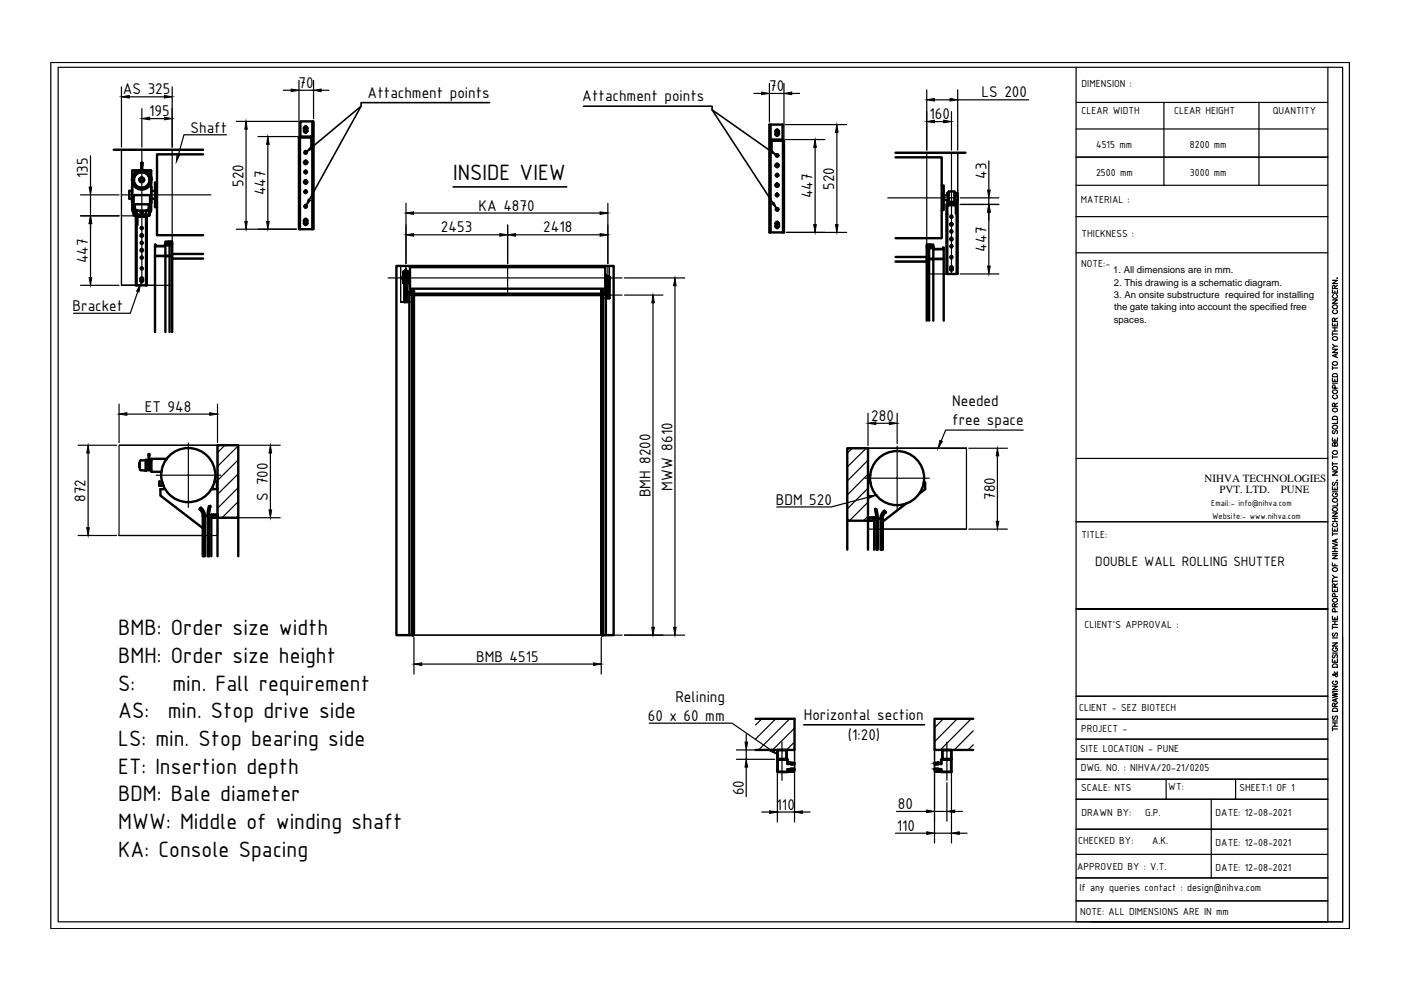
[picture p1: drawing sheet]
<svg xmlns="http://www.w3.org/2000/svg" width="297mm" height="210mm" viewBox="0 0 297 210" stroke-linecap="round" stroke-linejoin="round" font-family="sans-serif">
<!-- layer: AM_0 -->
<g fill="none" stroke="#000" stroke-width=".51">
<path d="M24.1 31.8h19M28 38.6v6h.3l.1 1 .6 .2M28 37.7v.4M28 36.2h1.5M28 39.7v3.3M28.3 38.1a1.73 1.73 0 0 1 2.4-1.5 1.73 1.73 0 0 1 .6 2.8 1.73 1.73 0 0 1-2.8-.6 1.74 1.74 0 0 1 1.2-2.3 1.74 1.74 0 0 1 2.1 1.6M29.1 36.6l1-.3zM29.2 36.6l-.1 .1M29.4 36.2l-.9 .5-.5 1M29.4 36.2h-1.4v1.5M29.6 38.1a.49 .49 0 0 1 .7-.3 .49 .49 0 0 1 0 .8 .49 .49 0 0 1-.7-.3 .49 .49 0 0 1 .4-.6 .49 .49 0 0 1 .5 .4M29.7 38.1a.32 .32 0 0 1 .5-.2 .32 .32 0 0 1 0 .6 .32 .32 0 0 1-.5-.3v-.1a.32 .32 0 0 0 .3 .4 .32 .32 0 0 0 .4-.4"/>
<path d="M29.9 34.5v1.8h.2M29.9 34.5h.3zM29.9 36.1l-.5 .1M29.9 36.1a2.05 2.05 0 0 0-1.6 3.1 2.05 2.05 0 0 0 3.5 0 2.05 2.05 0 0 0-1.6-3.1M30.2 35l-.1 1.3 .9 .3-.9-.3M30.2 36.1l.5 .1M30.2 34.5v.5h-.3M30.6 36.2h1.5M30.7 36.2l.9 .5 .5 1M30.7 36.2h1.4v1.5M30.9 36.6l.1 .1M32.1 38.6v6h-.3l-.1 1.1-.6 .1"/>
<path d="M32.1 37.7v.4M32.1 39.7v3.3M33.3 38.7h-.4v5.2h.4M43.1 32.7h-9.8v17.2h9.8M63.4 31.6h.2M63.6 29.3v19.3M63.7 29v-3.3h2.8v22.9h-3.1v-19.3M63.7 28.9l-.4 .4M63.7 29.1l-.1 .2M63.7 29h2.2M63.7 29.2h2.2M64.4 27.8a.36 .36 0 0 0 .4 .4 .36 .36 0 0 0 .4-.4"/>
<path d="M64.4 27.2v.6M65.2 27.2a.36 .36 0 0 0-.4-.4 .36 .36 0 0 0-.4 .4M65.2 27.2v.6M65.9 28.9l.3 .4M65.9 29.1l.1 .2M66 29.3v2.3h.2M66.2 25.7v22.9M163.4 26.4v22.9M163.7 29.6l-.4 .4M163.7 29.8l-.2 .2 .1 2.3h-.2M163.7 29.6h2.2l.3 .4v19.3h-3.1v-22.9h2.8v3.2M163.7 29.8h2.2"/>
<path d="M164.4 28.4a.36 .36 0 0 0 .4 .4 .36 .36 0 0 0 .3-.4M164.4 27.9v.5M165.1 27.8a.36 .36 0 0 0-.3-.3 .36 .36 0 0 0-.4 .3M165.2 27.9v.5M165.9 29.8l.1 .2v19.3M166 32.3h.2M189.9 33.4h9.8v17.1h-9.8M189.9 32.4h14.8M199.7 39.3h.4v5.2h-.4M28 40.5h-.6v1.6h.6M28.2 44.6v.3h.1M28.3 44.5l.1 .2h3.2"/>
<path d="M28.3 44.5l.1-3.1h3.3l.1 3.1M28.5 44.7l.1 .9M28.8 45.8v14.7h2.2M28.8 44.7v.9M29 44.7v.9M29 47.7v12.8M29.2 44.7l-.5-.2-.1-.5 .1-.7h2.8v.9l-.3 .4-.3 .1M29.8 44.9l.2 .2 .3-.2M29.8 59.6v-.7l.2-.1 .3 .1v.7M29.8 59.5l.2 .3 .3-.3M29.8 44.7v.2M29.9 45.8v-.2h-.7h1.7h-1.7h1.7h-.6v.2"/>
<path d="M30.3 44.7v.2M31 47.8h.1v12.7h-.1zM31 47.8v-1.9h-1.9v1.8h-.1v-1.9h2.1v2M31 44.7v.9M31.6 45.5l-3 .1h1.3M31.8 44.5l-.2 .2v.9h-1.3M31.9 44.6v.3h-.1M32.1 42.1h.8M32.1 40.5h.8M32.9 52.2v-.4v.4h2.1v-.5l.6 .2 .2-.2 .6 .1h-.5l-.3 .2-.5-.2v2.5h-2.2v-2.1h2.2M35.7 51.3l-.6-.1v.5M35.7 51.9v-.1h.3l-.1 2.5"/>
<path d="M35.7 51.8v-.2h.8v2.7h-.5M35.7 51.6v-.4h.8v.4M35.9 54.3h.6v16.1M36 54.3h-.9v16.1M36 54.3h-3.1v16.1M36 54.3v16.1M36 51.9h.5M36.5 53.8h6.6M36.5 54.8h6.6M64.4 47.3a.36 .36 0 0 0 .4 .4 .36 .36 0 0 0 .4-.4M64.4 46.8v.6M65.2 46.8a.36 .36 0 0 0-.4-.4 .36 .36 0 0 0-.4 .4"/>
<path d="M65.2 46.8v.6M85.5 58v.1M85.5 58.2l.1 1.6M85.5 57.6h.4M85.5 58.5v.9M85.5 58.7h-.1v.5h.1M85.6 59.8h.1M85.6 59.8v.1M85.6 59h.1M85.6 59v.8M85.6 58.1a.45 .45 0 0 1 .7-.3 .45 .45 0 0 1 0 .7 .45 .45 0 0 1-.7-.3 .47 .47 0 0 1 .6-.5 .47 .47 0 0 1 .2 .8 .47 .47 0 0 1-.7-.1 .46 .46 0 0 1 .2-.7 .46 .46 0 0 1 .6 .4M85.6 59.8v.3"/>
<path d="M85.6 59h.9M85.6 59.9h.9M85.7 59.9l-.1 .1M85.7 59.9v.2M85.8 57.7h.1M85.9 57.6h.1a.55 .55 0 0 0-.4 .8 .55 .55 0 0 0 .9 0 .55 .55 0 0 0-.4-.8h.1M85.9 57.6l-.4 .4M85.9 57.6h-.4v.4M85.9 58.1l.1-.1 .2 .1-.1 .2-.2-.2 .3-.1-.1 .2-.1-.1 .1 .1v-.2l-.1 .1M86 59.9h.1M86 57.2h.1M86 57.6l-.2 .1 .3-.1"/>
<path d="M86 57.6h.1M86 57.3h.1M86 57.2v.4M86.1 57.6l.2 .1zM86.1 57.2v.4M86.2 57.6l.4 .4M86.2 57.6h.4v.4M86.2 57.6h.4M86.3 57.7h.1M86.4 59.8l-.1 .3M86.4 59.8h.1M86.4 59.8l.1-.3h-.8l.1 .4"/>
<path d="M86.5 59.9v.2M86.5 59h.1M86.5 59.8v.3l-.2 .1M86.5 59v.8M86.5 59.8h.1M86.5 59.8v.1M86.6 58v.1M86.6 58.2l-.1 1.6M86.6 58.5v.9M86.6 59.2h.2M86.6 58.7h.2M86.9 56.6h41.4v4.6h-41.4z"/>
<path d="M86.9 58.3h-.1v1.3h.1M128.3 58.3h.2v1.3h-.2M128.5 59.1h.2M128.6 59.9v3.3zM128.6 59.9v-.6h.6v.6l-.1-.5h-.5v.5M128.7 59.2h.4v.1h-.4zM128.7 59.1h.1M128.7 59.2v-.6h.3v.6M128.7 58.7l-.1 .6M128.7 58.8h-.2M129 58.7l.2 .1M129 58.8h.2"/>
<path d="M129 59.1h.2M129.2 58.7v4.5h-.6M129.2 59.1v.2M129.2 59.9v3.3M164.4 48a.36 .36 0 0 0 .4 .3 .36 .36 0 0 0 .3-.3M164.4 47.4v.6M165.1 47.4a.36 .36 0 0 0-.3-.4 .36 .36 0 0 0-.4 .4M165.2 47.4v.6M189.9 54.5h6.6M189.9 55.5h6.6M196.5 52.3v-.5h.8v.5M196.5 52.6h.5"/>
<path d="M197.3 51.9h.6v.5M197.3 52.4h-.3v2.5h-.5v-2.6h.8v.2M197.9 54.9h-.9h.9v13.1M197.9 54.9h2.2v13.1M197.9 52.8v-.4l-.6 .2-.2-.2-.5 .1 .5-.1 .3 .1 .2-.1h.4v.4h2l.1-.3v2.4h-2.2M200.1 52.8h-2.2v2.1M200.1 41.4h.9M200.1 42.4h.9M200.7 45.4h.1v12.7h-.1zM200.7 45.4v-2.1h2.1v2h-.1v-1.8h-1.9v1.9M200.8 42.4v.9M201 42.8h1.5v.5h-1.5z"/>
<path d="M201.1 42.8v-2.2h1.3v2.2M201.1 40.9h-.3v.5M201.1 41.3h-.1v1.3h.1M201.4 57.1l.3 .3 .3-.3M201.5 56.7v.5M202 56.7l-.3-.3-.3 .3M202 56.7v.5M202.4 40.9h.4v.5M202.4 41.4h.6v1h-.6M202.8 40.9h.2v.5M202.8 42.4v.9M202.8 45.3v12.8"/>
<path d="M203 42.4v15.7h-2.2M85.6 60.1l.2 .1-.1 3.9h.6M86 60.1h-.2h.5h-.5h.5h-.2M86 60.1h-.3h.8h-.4M86 63.8l.1-.2v.2M86 63.8h.1M86.3 60.7v3.4zM86.3 60.7v-.5h-.5v.5v-.6h.5v.6M86.5 60l-.1 .1M86.8 61.8h.6M87.4 62.4h.2M87.6 61.6l-.2 .1"/>
<path d="M87.6 61.8v.6M87.6 61.7h-.2v.7h-.6v-.6h.6M87.6 62.4h.2v72.3h-.2zM87.6 61.7h.1M87.6 61.8h.2M87.7 61.7h-.3v.1M87.8 61.7v-.1h-.2v.1h.2v.7h-.2M87.8 62.3h39.7M87.8 62.6h39.7M127.5 62.4h.1M127.5 62.4v72.3h.1v-72.3M127.5 61.7v-.1h.2l-.1 .8h-.1"/>
<path d="M127.5 61.8h.1M127.5 61.7h.1M127.6 62.4h.3M127.7 61.6l.2 .1M127.7 61.8l-.2-.1v.7M127.9 62.4h.6v72.3h-.6zM127.9 61.7h-.3l.8 .1M127.9 61.7v.1M128.4 61.8l.1 .6h-.6M128.5 61.8h-.6v.6M128.9 62.8h-.1v.2h.1M129 62.9v.1"/>
<path d="M196.5 68v-13.1h.5v13.1M29.6 99l.1 .6M29.6 99v-.7v.7M29.7 97.7l-.1 .6M29.7 99.6l1.2 .2M30.9 97.6l-1.2 .1M30.9 97.5h.1v2.3h-.1zM31 97.7h.5l-.1 .7M31 97.8h.4M31 99.5h.6M31 99.7h.6M31.5 97.5h.1v.2h-.1z"/>
<path d="M31.5 96.6h.2v-.3h-.2v1.2M31.6 98.4h-.3v.5h.3M31.6 97.7v2h.4M31.6 96.6v.9M31.6 97.6h.4M32.1 97.6h-.1v2.1h.1M35.4 97.3h-3.3v2.7h2.2M46.1 94.4h4.4v15.4h-4.4zM179.6 95h4.4v15.4h-4.4zM33.9 102.6l-.1 .4h.9M34.4 102.1h-.6v.8M34.5 102.6l.2 .3"/>
<path d="M34.5 102.4v.3M35.1 103.7h-1.1v1.4l9 6.9M42.3 108a1.76 1.76 0 0 1 .7 1.4M42.4 107.9l.5 .5 .3 1M42.4 107.9h.1M42.4 107.9l-.1 .1M42.4 107.8l.7 .9 .1 .7M42.6 107.6l.5 .6 .3 1.2M42.6 107.7l-.1 .2M43 117.9v-8.5h.2v8.5v-8.5h.2v8.5M43 109.4h1.8M44.3 109.4v8.5v-8.5h-.3v8.5"/>
<path d="M44.5 107.4l-.2 2M44.6 107.4l-.3 2M44.6 107.4l-.3-.1-.3 2.1M44.8 109.1h1.3v.7h-1.3zM44.8 109.8v8.1M44.8 109.2h1.3v.5h-1.3zM44.8 103.7h1.3M45.1 103.2v.5M45.5 102.1h.5M46.1 102.1h-.1v1.6M46.1 109.8v8.1M50.5 109.8v8.1"/>
<path d="M179.6 110.4v6.1M184 100.8h.2v1.5M184 109.7h1.3v.7h-1.3zM184 110.4v6.1M184 102.3h.6M184.1 109.8h1.2v.6h-1.2zM184.2 100.8h.3M185.3 110h.6v6.5v-6.5h.2v6.5M185.3 110.4v6.1M185.6 108l.2 2-.3-2M185.8 108l.3 2M185.8 108l-.2 .1"/>
<path d="M185.9 110h1.3M186.7 116.5v-6.5h.3v6.5v-6.5h.2v6.5M187.5 108.3l-.5 .6-.3 1.1M187.6 108.3l.1 .2M187.7 108.5l-.5 .5-.3 1M187.7 108.5l.1 .2M187.7 108.5l-.6 .8-.1 .7M187.8 108.6a1.76 1.76 0 0 0-.7 1.4M192.1 106.8l-4.9 3.8M195.8 102.3h.3v1.4l-1.2 .9M86.8 134.7h-2.8v-78.3h46.1v78.3h-1.6M87.4 134.7h-.6v-72.3h.6v72.3h.2"/>
<path d="M127.6 134.7h.3M160.2 152.4h8.3v6.6h-8.3M164.8 159h2v2h-2zM164.9 159h1.8v1.9h-1.8zM199.8 159h1.9v2h-1.9zM199.8 159h1.9v1.9h-1.9zM206.3 152.4h-8.2v6.6h8.2M167.2 161.9h-.2v-.9h-2.2v2.7h2.2v-.5h.2M167.2 162h-.3v-.9h-2v2.5h2v-.5h.4M167.2 161.9h.1M167.3 161.9l-.1 .1M167.3 163.2l.2 .1"/>
<path d="M167.3 163.1l.2 .2M167.5 163.2h.1M167.5 161.8h.1M167.5 161.8l-.2 .2M167.6 163.4h.1M167.6 161.9h.3v-.2h.6v.4h-.9zM167.6 162.9h.9v.4h-.6v-.1h-.3zM167.6 163.2v.1M167.7 161.8v.1M167.7 163.1l.6 .1-.6 .1M167.7 161.9l.1 .1M167.7 161.7h-.2l-.2 .2"/>
<path d="M167.7 163.2l-.1 .1M167.7 161.8l.1 .1M167.9 161.9h.4l-.4 .1M198.1 162.9h.8v.3l-.8 .1zM198.1 161.7h.5v.2h.3v.2h-.8zM198.7 163.2l.1 .1M198.7 161.9h-.5l.5 .1M198.8 163.2l.1 .1M198.8 163.1l-.6 .1h.5M198.8 161.9l-.1 .1M198.8 161.8l-.1 .1M198.8 163.2h.1"/>
<path d="M198.9 163.2h.1M198.9 161.8l-.1 .1M198.9 163.4h.1M199 161.8h.1M199 161.8h-.1M199.1 161.7h-.3M199.1 163.3h-.1M199.1 161.8l.1 .2M199.1 161.7l.2 .2M199.2 161.9l.1 .1M199.4 161.9h.1v-.9h2.2v2.7h-2.2v-.5l-.4 .1M199.4 162h.2v-.9h2v2.5h-2v-.5h-.3l-.2 .2"/>
<circle cx="30.1" cy="38.2" r="1.64"/>
<circle cx="64.8" cy="34.4" r=".36"/>
<circle cx="64.8" cy="38.6" r=".36"/>
<circle cx="64.8" cy="32.3" r=".28"/>
<circle cx="64.8" cy="36.5" r=".28"/>
<circle cx="164.8" cy="37.1" r=".28"/>
<circle cx="164.8" cy="35.1" r=".36"/>
<circle cx="164.8" cy="39.3" r=".36"/>
<circle cx="164.8" cy="33" r=".28"/>
<circle cx="30" cy="49.9" r=".28"/>
<circle cx="30" cy="53.1" r=".28"/>
<circle cx="30" cy="51.5" r=".23"/>
<circle cx="30" cy="48.4" r=".23"/>
<circle cx="30" cy="56.9" r=".23"/>
<circle cx="30" cy="54.6" r=".23"/>
<circle cx="64.8" cy="40.7" r=".28"/>
<circle cx="64.8" cy="43.8" r=".28"/>
<circle cx="164.8" cy="44.4" r=".28"/>
<circle cx="164.8" cy="41.3" r=".28"/>
<circle cx="201.7" cy="47.6" r=".28"/>
<circle cx="201.7" cy="50.7" r=".28"/>
<circle cx="201.7" cy="46" r=".23"/>
<circle cx="201.7" cy="54.5" r=".23"/>
<circle cx="201.7" cy="52.2" r=".23"/>
<circle cx="201.7" cy="49.1" r=".23"/>
<circle cx="86.1" cy="63.1" r=".06"/>
<circle cx="86.1" cy="61.7" r=".06"/>
<circle cx="86.1" cy="62.5" r=".06"/>
<circle cx="86.1" cy="61.2" r=".06"/>
<circle cx="86.1" cy="62.1" r=".06"/>
<circle cx="86.1" cy="60.8" r=".06"/>
<circle cx="128.9" cy="60.9" r=".06"/>
<circle cx="128.9" cy="61.3" r=".06"/>
<circle cx="128.9" cy="60" r=".06"/>
<circle cx="128.9" cy="61.7" r=".06"/>
<circle cx="128.9" cy="62.3" r=".06"/>
<circle cx="128.9" cy="60.4" r=".06"/>
<circle cx="31.4" cy="98.7" r=".06"/>
<circle cx="39.9" cy="100.7" r="5.7"/>
<circle cx="190.2" cy="101.4" r="5.7"/>
</g>
<g fill="#000">
<circle cx="28" cy="38.1" r=".25"/>
<circle cx="28.3" cy="38.1" r=".25"/>
<circle cx="29.1" cy="36.6" r=".25"/>
<circle cx="29.6" cy="38.1" r=".25"/>
<circle cx="30.5" cy="38.1" r=".25"/>
<circle cx="31.8" cy="38.1" r=".25"/>
<circle cx="32.1" cy="38.1" r=".25"/>
<circle cx="85.5" cy="59.4" r=".25"/>
<circle cx="85.5" cy="58.5" r=".25"/>
<circle cx="85.5" cy="58.1" r=".25"/>
<circle cx="85.6" cy="59.9" r=".25"/>
<circle cx="85.6" cy="58.1" r=".25"/>
<circle cx="85.7" cy="59.9" r=".25"/>
<circle cx="85.8" cy="57.7" r=".25"/>
<circle cx="85.9" cy="58.1" r=".25"/>
<circle cx="86.2" cy="58.1" r=".25"/>
<circle cx="86.5" cy="59.9" r=".25"/>
<circle cx="86.5" cy="58.1" r=".25"/>
<circle cx="86.6" cy="58.5" r=".25"/>
<circle cx="86.6" cy="58.1" r=".25"/>
<circle cx="86.6" cy="59.4" r=".25"/>
<circle cx="87.6" cy="62.4" r=".25"/>
<circle cx="87.6" cy="61.8" r=".25"/>
<circle cx="127.6" cy="62.4" r=".25"/>
<circle cx="127.6" cy="61.8" r=".25"/>
<circle cx="127.7" cy="62.4" r=".25"/>
<circle cx="127.7" cy="61.8" r=".25"/>
<circle cx="29.6" cy="99" r=".25"/>
<circle cx="29.6" cy="98.3" r=".25"/>
<circle cx="31.6" cy="97.7" r=".25"/>
<circle cx="43.2" cy="109.4" r=".25"/>
<circle cx="44.3" cy="109.4" r=".25"/>
<circle cx="44.6" cy="107.4" r=".25"/>
<circle cx="185.6" cy="108.1" r=".25"/>
<circle cx="185.9" cy="110" r=".25"/>
<circle cx="187" cy="110" r=".25"/>
<circle cx="87.6" cy="134.7" r=".25"/>
<circle cx="127.6" cy="134.7" r=".25"/>
<circle cx="127.7" cy="134.7" r=".25"/>
</g>
<g fill="none" stroke="#000" stroke-width=".25">
<path d="M189.9 32.4h13.1M203 32.4v25.7h-6.5v-2.6h-6.6h6.6v12.5M203 32.4v9M84.9 56.4h44.3h-44.3M129.2 58.8v-2.4v6.8v-4.1M200.1 58.1h.6M203 42.4v15.7M28.8 60.5h-3v-28.7h17.3h-17.3v28.7h10.7v-5.7h6.6h-6.6v15.6M31.1 60.5h1.8M84.9 64.1v-7.7v7.7M86.3 64.1h.5M87.8 62.6h39.7v72.1h-39.7z"/>
<path d="M129.2 63.2h-1.7v-.6h-39.7v1.5h-2.9h.8M129.2 63.2h.1M25.2 94.4h20.9M184 95h20.9h-20.9v17.2h20.9v-17.2M25.2 113.5v-19.1h20.9v19.1h-20.9h17.8M187.2 112.2h17.7M87.8 134.7h39.7M168.5 159v4.7v-.4M168.5 159h-3.7v4.7h3.7h-1.5M168.5 159v2.7M198.1 159h3.6v4.7h-3.6h1.4M168.5 162.1v.8"/>
<path d="M198.1 161.7v-2.7v4.7v-.4M198.1 162.1v.8"/>
</g>
<!-- layer: AM_5 -->
<g fill="none" stroke="#000" stroke-width=".25">
<path d="M60.1 19.1h1.6M63.4 17.1v11.7M63.4 19.1h3.1M66.5 17.1v8.1M68.1 19.1h1.6M159.8 19.8h1.7M163.1 17.7v8.2M163.1 19.8h3.1M166.2 17.7v11.7M167.9 19.8h1.6M30.1 23v8.2M31.7 25.1h3.2"/>
<path d="M36.5 23v8.2M36.5 31.8v38.6M50.1 25.7h13.1M52.2 27.4v19.5M54.7 29h8.5M56.8 30.6v16.3M166.4 29.6h8.5M166.4 26.4h13.1M172.8 31.2v16.4M177.4 28.1v19.5M196.5 23.7v8.1M196.5 32.4v35.6"/>
<path d="M198.1 25.8h2M201.7 23.7v8.1M25.8 45.8h4.3M50.1 48.6h12.7M86.1 43.1v12.8M87.7 45.2h39.5M87.7 49.8h18.3M107.6 47.7v8.2M109.3 49.8h17.9M128.9 43.1v12.8M132.4 58.9h12.8M166.7 49.3h12.8"/>
<path d="M201.7 43.3h1.3M201.7 58.1h1.3M25.8 60.5h4.3M87.8 62.6v72.1M131.9 62.6h-4.4v72.1h4.4M143.1 60.6v72.4M16.6 94.4h8.1M18.7 96.1v15.8M46.1 94.4v15.4M184 95v15.4M205.4 95h8.2M211.5 96.6v13.9"/>
<path d="M16.6 113.5h8.1M205.4 112.2h8.2M87.8 135.2v7.7M127.5 135.2v7.7M132.4 134.7h12.8M89.4 140.8h36.4M168.5 159v2M198.1 159v2M189.8 176.7h6.7M190.1 172h6.4M198.1 161.5v17.2M198.1 172h2.7"/>
<path d="M198.1 176.7h3.6M200.8 165.9v8.2M201.7 161v.3M201.7 161.8v16.9M202.4 172h1.7M203.4 176.7h1.6"/>
</g>
<g fill="#000" stroke="#000" stroke-width=".21">
<path d="M61.7 18.9l1.7 .2-1.7 .3zM66.5 19.1l1.6-.2v.5zM161.5 19.5l1.6 .3-1.6 .3zM166.2 19.8l1.7-.3v.6zM30.1 25.1l1.6-.3v.6zM34.9 24.8l1.6 .3-1.6 .3zM52.2 25.7l.2 1.7h-.5zM56.8 29l.3 1.6h-.6zM172.8 29.6l.3 1.6h-.6zM177.4 26.4l.3 1.7h-.6zM196.5 25.8l1.6-.3v.5zM200.1 25.5l1.6 .3-1.6 .2z"/>
<path d="M51.9 46.9h.5l-.2 1.7zM56.5 46.9h.6l-.3 1.7zM86.1 45.2l1.6-.3v.6zM86.1 49.8l1.6-.3v.6zM106 49.5l1.6 .3-1.6 .3zM107.6 49.8l1.7-.3v.6zM127.2 44.9l1.7 .3-1.7 .3zM127.2 49.5l1.7 .3-1.7 .3zM172.5 47.6h.6l-.3 1.7zM177.1 47.6h.6l-.3 1.7zM143.1 58.9l.3 1.7h-.6zM18.7 94.4l.2 1.7h-.5z"/>
<path d="M211.5 95l.3 1.6h-.6zM18.4 111.9h.5l-.2 1.6zM211.2 110.5h.6l-.3 1.7zM142.8 133h.6l-.3 1.7zM87.8 140.8l1.6-.3v.6zM125.8 140.5l1.7 .3-1.7 .3zM196.5 171.7l1.6 .3-1.6 .3zM196.5 176.4l1.6 .3-1.6 .2zM200.8 172l1.6-.3v.6zM201.7 176.7l1.7-.3v.5z"/>
</g>
<!-- layer: AM_5_BAP -->
<path d="M132.4 62.6h8.2M138.4 64.2v68.8M132.4 134.7h8.2" fill="none" stroke="#000" stroke-width=".25"/>
<path d="M138.4 62.6l.3 1.6h-.5zM138.2 133h.5l-.3 1.7z" fill="#000" stroke="#000" stroke-width=".21"/>
<!-- layer: AM_7 -->
<g fill="none" stroke="#000" stroke-width=".25">
<path d="M30.1 31.8v28.7M64.3 38.6h.3M64.3 34.5h.3M64.3 27.2h.3M64.3 27.8h.3M64.4 36.5h.4M64.4 32.3h.8M64.7 38.6h.1M64.7 34.5h.1M64.7 27.2h.1M64.7 27.8h.1M64.7 38.6h.3"/>
<path d="M64.7 34.5h.3M64.7 27.2h.3M64.7 27.8h.3M64.8 38.1v.3M64.8 38.9h.1M64.8 36.5v.3M64.8 34.3h.1M64.8 34.3v.6M64.8 32h.1M64.8 32.5v.3M64.8 26.7v.6M64.8 27.6h.1"/>
<path d="M64.8 27.4h.1M64.8 28v.3M64.8 27.4v.2M64.8 27.6v.3M64.8 31.9v.1M64.8 32.1v.3M64.8 34v.2M64.8 36.1v.4M64.8 36.8v.1M64.8 38.5v.4M64.8 39v.1M64.8 36.5h.4"/>
<path d="M65 38.6h.3M65 34.5h.3M65 27.2h.3M65 27.8h.3M164.3 39.3h.3M164.3 35.1h.3M164.3 28.4h.6M164.3 27.9h.6M164.4 33h.2M164.4 37.2h.2M164.6 39.3h.3M164.6 35.1h.3"/>
<path d="M164.7 33h.3M164.7 37.2h.3M164.8 32.6v.7M164.8 28.6h.1M164.8 28.3h.1M164.8 27.6v.6M164.8 39v.6M164.8 38.9h.1M164.8 37h.1M164.8 35.3h.1M164.8 35.4h.1M164.8 34.6v.3"/>
<path d="M164.8 27.4v.1M164.8 28.3v.3M164.8 28.7v.3M164.8 33.3v.1M164.8 35v.2M164.8 35.3v.1M164.8 35.5v.1M164.8 36.7v.3M164.8 37.1v.5M164.8 38.8v.1M164.8 39.6v.2M164.9 28.4h.1"/>
<path d="M164.9 27.9h.1M164.9 39.3h.1M164.9 35.1h.1M165 28.4h.3M165 27.9h.3M165 39.3h.1M165 35.1h.1M165.1 33h.1M165.1 37.2h.1M165.1 39.3h.1M165.1 35.1h.1M165.2 39.3h.1"/>
<path d="M165.2 35.1h.1M201.7 32.4v25.7M25.8 41.3h18.9M64.3 46.8h.3M64.3 47.4h.3M64.4 43.8h.8M64.4 40.7h.8M64.7 46.8h.1M64.7 47.4h.1M64.7 46.8h.3M64.7 47.4h.3M64.8 46.6h.1"/>
<path d="M64.8 46.3v.3M64.8 47.2h.1M64.8 46.9h.1M64.8 47.2v.5M64.8 43.5h.1M64.8 43.9v.3M64.8 40.3v.8M64.8 43.3v.1M64.8 43.5v.4M64.8 46.7v.2M64.8 47v.1M64.8 47.7v.1"/>
<path d="M65 46.8h.3M65 47.4h.3M82.3 58.9h49.6M86.1 56.4v7.7M107.6 56.4v6.2M128.9 56.4v6.8M164.3 47.4h.3M164.3 48h.6M164.4 44.4h.2M164.4 41.4h.2M164.6 47.4l.2 .2M164.7 41.4h.3"/>
<path d="M164.7 44.4h.3M164.8 47.8h.1M164.8 47.6h.1M164.8 47.1v.3h.1M164.8 48.2h.1M164.8 48.2v.3M164.8 41.5v.3M164.8 41.1h.1M164.8 40.9v.1M164.8 41.1v.3M164.8 44v.8M164.8 46.9v.2"/>
<path d="M164.8 47.7v.1M164.8 47.9v.2M164.9 47.4h.1M164.9 48h.1M165 47.4h.3M165 48h.3M165.1 44.4h.1M165.1 41.4h.1M188.2 42h14.8M39.9 93.9v6.9h-6.8M190.2 94.6v6.8h-6.8M46.8 100.8h-6.9v6.8"/>
<path d="M197 101.4h-6.8v6.8M165.8 157.4v8M200.8 157.4v8"/>
</g>
<!-- layer: AM_6_IR -->
<path d="M96.1 39.6h24.1" fill="none" stroke="#000" stroke-width=".34"/>
<!-- layer: 0 -->
<g fill="none" stroke="#000" stroke-width=".25">
<path d="M10.8 13.3h275.3v183.6h-275.3zM12.3 14.3h272.4v181.2h-272.4zM228.1 14.3v181.2h53.4v-181.2M228.1 21.7h53.4M228.1 33.3h53.4M228.1 27.3h53.4M228.1 39.3h53.4M246.8 21.7v17.6M266.9 21.7v17.6M228.1 45.9h53.4M228.1 53.6h53.4M282.5 59.4h1.1l-1.1 .7h1.1"/>
<path d="M283.5 59h.1M282.5 74h1.1l-1.1 .8h1.1M282.5 68.5v.6h1.1v-.6M282.5 63.6h1.1l-1.1 .7h1.1M282.5 61.5v.6h1.1v-.6M282.5 70.4v.8M282.5 77.6v.8M282.5 78h1.1M282.5 73l.5 .4M282.5 70.8h1.1M282.5 70.2h1.1M282.5 69.5h1.1"/>
<path d="M282.7 79.3h.7l.2 .6h-1.1zM282.7 76.8a.52 .52 0 0 1 .6-.1 .52 .52 0 0 1 .2 .6 .49 .49 0 0 1-.7 .1 .49 .49 0 0 1-.1-.6zM282.8 65.7a.39 .39 0 0 0-.3 .5 .39 .39 0 0 0 .4 .3 .45 .45 0 0 0 .6-.1 .45 .45 0 0 0-.1-.6l-.1-.1M282.8 62.5a.39 .39 0 0 0-.3 .4 .39 .39 0 0 0 .4 .3 .45 .45 0 0 0 .6-.1 .45 .45 0 0 0-.1-.6h-.1M283 68.2v-.7l-.3-.1-.2 .3v.5h1.1M283 61.2v-.6l-.4-.1-.1 .7h1.1M283 61.7v.4M283 68.7v.4M283 69.5v.7M283.2 75.1v.5M283.6 75l-1.1 .4 1.1 .4M283.6 73.4h-.6l-.5 .4"/>
<path d="M283.6 67.4l-.6 .4M283.6 60.5l-.6 .3M228.1 97.2h53.4M282.5 92.8v.7h1.1v-.7M282.5 80.2v.7h1.1v-.7M282.5 96.6v.6M282.5 98v.7M282.5 98.3h1.1M282.5 96.9h1.1M282.5 81.2h1.1M282.6 88.4a.56 .56 0 0 1 .7-.1 .56 .56 0 0 1 .3 .6h-1.1zM282.6 86.7a.49 .49 0 0 1 .7-.2 .49 .49 0 0 1 .1 .7 .51 .51 0 0 1-.6 .1 .51 .51 0 0 1-.2-.6z"/>
<path d="M282.6 82.8a.49 .49 0 0 1 .7-.1 .49 .49 0 0 1 .1 .7 .51 .51 0 0 1-.6 0 .51 .51 0 0 1-.2-.6zM282.7 91.3l-.2 .2 .2 .4h.2l.3-.6h.2l.2 .2-.2 .4M282.8 83.8a.39 .39 0 0 0-.3 .4 .39 .39 0 0 0 .4 .3 .45 .45 0 0 0 .6-.1 .45 .45 0 0 0-.1-.6h-.1M283 94.1l.2-.2h.3l.1 .2v.5h-1.1l.1-.7h.4v.7M283 86.1v-.5l-.4-.1-.1 .6h1.1M283 80.4v.5M283 93.1v.4M283.1 82.3l-.1-.6h-.4l-.1 .6h1.1M283.6 89.2v.6h-1.1M283.6 85.5l-.6 .3M228.1 110.6h53.4M282.5 119.3v.7h1.1"/>
<path d="M282.5 117.7h1.1l-1.1 .7h1.1M282.5 115.2l1.1 .4-1.1 .4M282.5 111.9v.7h1.1v-.7M282.5 108.8h1.1l-1.1 .7h1.1M282.5 103.2v.6h1.1v-.6M282.5 100h1.1l-1.1 .8h1.1M282.5 112.9v.6M282.5 117.3h1.1M282.5 116.9h1.1M282.5 116.2h1.1M282.5 113.2h1.1M282.5 110.6h1.1"/>
<path d="M282.5 109.9h1.1M282.5 104.3h1.1M282.7 102.2l-.2 .3 .2 .5 .2-.1 .4-.7h.1l.2 .3-.2 .5M282.8 110.9a.39 .39 0 0 0-.3 .5 .39 .39 0 0 0 .4 .3h.3a.39 .39 0 0 0 .4-.4 .39 .39 0 0 0-.3-.4M282.8 104.6a.39 .39 0 0 0-.3 .5 .39 .39 0 0 0 .4 .3 .45 .45 0 0 0 .6-.2 .45 .45 0 0 0-.1-.6h-.2v.3M283 103.5v.3M283 109.9v.7M283 112.2v.4M283 116.2v.7M283 119.6v.4M283.2 114.4v.5M283.5 101.8v.1z"/>
<path d="M283.6 114.3l-1.1 .4 1.1 .4M283.6 106.7v.6h-1.1M281.5 129.1h-53.4h53.4M282.5 139.7v.7h1.1v-.7M282.5 136.3h1.1l-1.1 .7h1.1M282.5 130.6v.7h1.1v-.7M282.5 124.8v.6h1.1v-.6M282.5 122.9v.7M282.5 132.7v.7M282.5 138.5h1.1M282.5 135.3h1.1M282.5 133h1.1"/>
<path d="M282.5 132.4h1.1M282.5 131.7h1.1M282.5 123.2h1.1M282.5 122l.5 .4M282.7 138.8l-.2 .3 .2 .4 .2-.1 .3-.5 .2-.1 .2 .3-.2 .4M282.7 134.2l-.2 .3 .2 .4h.2l.4-.7h.1l.2 .3-.2 .4M282.7 127a.52 .52 0 0 1 .6-.1 .52 .52 0 0 1 .2 .6 .49 .49 0 0 1-.7 .1 .49 .49 0 0 1-.1-.6zM282.8 137.3a.39 .39 0 0 0-.3 .5 .39 .39 0 0 0 .4 .3h.3a.38 .38 0 0 0 .4-.4 .38 .38 0 0 0-.4-.4v.3M283 128.7v-.6l-.4-.1-.1 .7h1.1M283 124.5v-.6l-.3-.1-.2 .2v.5h1.1M283 125.1v.3M283 130.9v.4"/>
<path d="M283 131.7v.7M283 140v.4M283.1 129.7l-.1-.6h-.4l-.1 .6h1.1M283.1 126.5l-.1-.6h-.4l-.1 .6h1.1M283.6 122.4h-.6l-.5 .4M283.6 128l-.6 .3M283.6 123.8l-.6 .3M284.7 135v60.5h-53.4M228.1 147.6h53.4M228.1 152.5h53.4M228.1 156.7h53.4M282.5 146.9l1.1 .3-1.1 .2 1.1 .3-1.1 .2"/>
<path d="M282.5 145.5h1.1l-1.1 .7h1.1M282.5 154.6h1.1M282.5 154.2v.7M282.5 154h1.1M282.5 153.3h1.1M282.5 152.9h1.1M282.5 146.6h1.1M282.6 150.3a.55 .55 0 0 1 .5-.2 .55 .55 0 0 1 .5 .4v.3h-1.1zM282.7 151.8l-.2 .3 .2 .4h.2l.3-.7h.2l.2 .3-.2 .4M282.7 140.9l.2-.1 .5 .1 .2 .6h-1.1zM282.8 144.4a.39 .39 0 0 0-.3 .5 .39 .39 0 0 0 .4 .3 .45 .45 0 0 0 .6-.2 .45 .45 0 0 0-.1-.6h-.2v.3M283 142.5h-.1a.66 .66 0 0 1 .6 .9h-.3l-.3-.4h-.4l.2 .2h.2l.6-.5v-.2"/>
<path d="M283 149.8v-.6l-.3-.1-.2 .2v.5h1.1M283 153.3v.7M283.2 148.2v.5M283.6 148.1l-1.1 .4 1.1 .4M283.6 149.1l-.6 .3M228.1 161h53.4M228.1 169.5h53.4M228.1 175.8h53.4M247.2 165.2v4.3M256.8 169.5v16.6M262 165.2v4.3M281.5 165.2h-53.4h53.4"/>
<path d="M228.1 186.1h53.4M228.1 191h53.4M228.1 181.1h53.4"/>
<circle cx="283" cy="71.8" r=".49"/>
<circle cx="283" cy="65" r=".49"/>
<circle cx="283" cy="95.9" r=".49"/>
<circle cx="283" cy="99.3" r=".49"/>
<circle cx="283" cy="90.6" r=".49"/>
<circle cx="283" cy="108" r=".49"/>
<circle cx="283" cy="106.1" r=".49"/>
<circle cx="283" cy="120.8" r=".49"/>
</g>
<!-- layer: AM_8 -->
<g fill="none" stroke="#000" stroke-width=".25">
<path d="M47.7 94.4l-1.6 1.6M50.5 94.5l-4.4 4.4M50.5 97.5l-4.4 4.4M180.7 95l-1.1 1.1M183.7 95l-4.1 4M184 97.6l-4.4 4.4M44.8 109.1h.1M50.5 100.5l-4.4 4.3M50.5 103.4l-4.4 4.4M50.5 106.3l-3.4 3.5M50.5 109.3l-.4 .5M184 100.5l-4.4 4.4"/>
<path d="M184 103.5l-4.4 4.4M184 106.5l-3.9 3.9M184 109.4l-.9 1M161.5 152.4l-1.3 1.3M164.5 152.4l-4.3 4.3M164.8 159.2l.1 .1M167.4 152.4l-6.6 6.6M168.5 154.4l-4.7 4.6M168.5 157.3l-1.7 1.7M200 152.4l-1.9 1.9M201 159h.1M203 152.4l-4.9 4.9"/>
<path d="M205.9 152.4l-6.5 6.6M206.3 154.9l-4 4.1M206.3 157.9l-1.1 1.1M164.8 163.2l.1 .1M165.2 163.6l.1 .1M165.5 161l.1 .1M165.8 160.9v.1M167.7 163.2h.1M168.1 162.9l-.2 .3M198.9 161.7v.1M200.7 163.6l.1 .1M201.1 161v.1"/>
<path d="M201.6 161.6l.1 .1M201.7 160.2v.2"/>
</g>
<!-- layer: AM_5_LI -->
<g fill="none" stroke="#000" stroke-width=".25">
<path d="M25.8 18.4v12.8M36.5 18.4v12.8M196.5 19.1v12.7M203 19.1v12.7M27.4 20.5h7.5M48 28.6h-9l-1.1 4.1M198.1 21.2h3.3M203 21.2h15.1M29.2 61.8l-1.6 4.6h-12M25.2 85.7v8.2M26.9 87.8h17.6M46.1 85.7v8.2"/>
<path d="M46.6 94.4h12.8M57.3 96.1v12M184 87.6v6.9M185.7 89.7h2.9M190.2 87.6v6.5M216.9 91.2h-16.4l-1 2.3M46.6 109.8h12.8M184.2 105.4l-8 2.1h-11.5"/>
</g>
<g fill="#000" stroke="#000" stroke-width=".21">
<path d="M25.8 20.5l1.6-.3v.6zM34.9 20.2l1.6 .3-1.6 .3zM37.6 32.6l.5 .2-.7 1.5zM196.5 21.2l1.6-.3v.5zM201.4 20.9l1.6 .3-1.6 .2zM29.8 60.2l-.3 1.7-.5-.2zM25.2 87.8l1.7-.3v.6zM44.5 87.5l1.6 .3-1.6 .3zM57.3 94.4l.3 1.7h-.6zM184 89.7l1.7-.2v.5zM188.6 89.5l1.6 .2-1.6 .3zM199.3 93.4l.5 .2-.9 1.4z"/>
<path d="M57 108.1h.6l-.3 1.7zM184.1 105.1l1.6-.1-1.5 .7z"/>
</g>
<!-- layer: AM_6 -->
<path d="M65.9 31.1l.4 .4-1.5 .8zM163.6 31.8l1.2 1.2-1.5-.7zM65.4 42.2l.4 .3-1 1.3zM163.7 43.2l.4-.3 .7 1.5z" fill="#000" stroke="#000" stroke-width=".21"/>
<path d="M76.6 22.5l-10.5 8.8M103.8 21.8h-27.2v.7l-11 19.8M123.7 22.5h27.3v.8l12.9 19.8M151 23.3l12.4 8.7M170.4 153.7h25.6" fill="none" stroke="#000" stroke-width=".34"/>
<!-- layer: AM_5_KONS_S_LI -->
<path d="M19.2 33v6.7M17.1 45.8h8.1M17.1 41.3h8.1M19.2 41.3v4.5M19.2 47.4v11.4M17.1 60.5h8.1" fill="none" stroke="#000" stroke-width=".25"/>
<path d="M18.9 39.7h.5l-.2 1.6zM18.9 58.8h.5l-.2 1.7zM19.2 45.8l.2 1.6h-.5z" fill="#000" stroke="#000" stroke-width=".21"/>
<!-- layer: AM_5_KONS_S_RE -->
<path d="M209.6 34.1v6.2M203.6 58.1h8.2M203.6 43.3h8.2M203.6 42h8.2M209.6 42v1.3M209.6 45v11.4" fill="none" stroke="#000" stroke-width=".25"/>
<path d="M209.4 56.4h.5l-.3 1.7zM209.6 43.3l.3 1.7h-.5zM209.4 40.3h.5l-.3 1.7z" fill="#000" stroke="#000" stroke-width=".21"/>
<!-- layer: AM_8 -->
<g fill="#000" stroke="#000" stroke-width=".21">
<path d="M184 109.7l1.3 .1zM184 109.7l1.3 .1z"/>
<path d="M184 109.8l.1 .6zM184 109.8l.1 .6z"/>
<path d="M184 110.4h1.3zM184 110.4h1.3z"/>
<path d="M185.3 109.8v.6zM185.3 109.8v.6z"/>
<path d="M198.1 161.7v.2h.5zM198.1 161.7h.5v.2z"/>
<path d="M198.1 161.9v.2h.8zM198.1 161.9h.8v.2z"/>
<path d="M198.1 162.9v.3h.8zM198.1 162.9h.8v.3z"/>
<path d="M198.1 163.2v.1h.5zM198.1 163.2h.5v.1z"/>
</g>
<!-- layer: AM_5_UFU -->
<path d="M137.6 153.3h17.6l8.3 5.7M156.1 159h8.2M158.2 155.7v1.7M158.2 159v2M164.8 159v2M156.1 161h8.2M158.2 162.6v6.3M161.5 172.2h1.7M164.8 161.5v12.8M164.8 172.2h3.7M168.5 161.5v12.8M170.1 172.2h1.7" fill="none" stroke="#000" stroke-width=".25"/>
<path d="M158 157.4h.5l-.3 1.6zM163.6 158.8l1.2 1.2-1.5-.7zM158.2 161l.3 1.6h-.5zM163.2 171.9l1.6 .3-1.6 .3zM168.5 172.2l1.6-.3v.6z" fill="#000" stroke="#000" stroke-width=".21"/>
<g font-size="5.1">
<text x="96.1" y="38.3">INSIDE VIEW</text>
<text x="25.1" y="134.7">BMB: Order size width</text>
<text x="25.1" y="140.5">BMH: Order size height</text>
<text x="25.1" y="146.4">S:</text>
<text x="36.5" y="146.4">min. Fall requirement</text>
<text x="25.1" y="152.3">AS:</text>
<text x="35.6" y="152.3">min. Stop drive side</text>
<text x="25.1" y="158.2">LS: min. Stop bearing side</text>
<text x="25.1" y="164">ET: Insertion depth</text>
<text x="25.1" y="169.9">BDM: Bale diameter</text>
<text x="25.1" y="175.8">MWW: Middle of winding shaft</text>
<text x="25.1" y="181.7">KA: Console Spacing</text>
</g>
<g font-size="3.6">
<text x="26" y="20">AS 325</text>
<text x="63.3" y="18.6">70</text>
<text x="77.9" y="20.7">Attachment points</text>
<text x="123.5" y="21.4">Attachment points</text>
<text x="163.1" y="19.3">70</text>
<text x="208.1" y="20.6">LS 200</text>
<text x="31.6" y="24.6">195</text>
<text x="40.4" y="28.2">Shaft</text>
<text x="197.1" y="25.2">160</text>
<text x="18.6" y="37.7" transform="rotate(-90 18.6 37.7)">135</text>
<text x="51.7" y="39.6" transform="rotate(-90 51.7 39.6)">520</text>
<text x="56.3" y="41.4" transform="rotate(-90 56.3 41.4)">447</text>
<text x="176.9" y="40.3" transform="rotate(-90 176.9 40.3)">520</text>
<text x="209.1" y="37.9" transform="rotate(-90 209.1 37.9)">43</text>
<text x="101.4" y="44.7">KA 4870</text>
<text x="172.3" y="42.1" transform="rotate(-90 172.3 42.1)">447</text>
<text x="93.5" y="49.3">2453</text>
<text x="115.2" y="49.3">2418</text>
<text x="209.1" y="53.4" transform="rotate(-90 209.1 53.4)">447</text>
<text x="18.6" y="55.8" transform="rotate(-90 18.6 55.8)">447</text>
<text x="15.4" y="66">Bracket</text>
<text x="30.7" y="87.2">ET 948</text>
<text x="184.7" y="89.2">280</text>
<text x="201.9" y="86">Needed</text>
<text x="201.9" y="90.1">free space</text>
<text x="18.1" y="106.4" transform="rotate(-90 18.1 106.4)">872</text>
<text x="56.8" y="106.1" transform="rotate(-90 56.8 106.1)">S 700</text>
<text x="137.9" y="105.4" transform="rotate(-90 137.9 105.4)">BMH 8200</text>
<text x="142.6" y="104" transform="rotate(-90 142.6 104)">MWW 8610</text>
<text x="164.5" y="107.1">BDM 520</text>
<text x="211" y="106" transform="rotate(-90 211 106)">780</text>
<text x="100.9" y="140.3">BMB 4515</text>
<text x="143.2" y="148.8">Relining</text>
<text x="137.4" y="153">60 x 60 mm</text>
<text x="170.4" y="152.7">Horizontal section</text>
<text x="179.8" y="156.8">(1:20)</text>
<text x="157.7" y="168.6" transform="rotate(-90 157.7 168.6)">60</text>
<text x="164.6" y="171.7">110</text>
<text x="190.4" y="171.5">80</text>
<text x="190.1" y="176.1">110</text>
</g>
<text font-size="3.1" x="232.2" y="120.1">DOUBLE WALL ROLLING SHUTTER</text>
<g font-size="2.3">
<text x="229.3" y="18.5">DIMENSION :</text>
<text x="229.3" y="24.3">CLEAR WIDTH</text>
<text x="249" y="24.3">CLEAR HEIGHT</text>
<text x="269.9" y="24.3">QUANTITY</text>
<text x="232.4" y="31.4">4515 mm</text>
<text x="252.3" y="31.4">8200 mm</text>
<text x="232.4" y="37.3">2500 mm</text>
<text x="252.3" y="37.3">3000 mm</text>
<text x="229.2" y="43.1">MATERIAL :</text>
<text x="229.3" y="50.2">THICKNESS :</text>
<text x="229.2" y="56.6">NOTE:-</text>
<text x="255.4" y="102.2">NIHVA TECHNOLOGIES</text>
<text x="258.6" y="104.6">PVT. LTD.</text>
<text x="271.6" y="104.6">PUNE</text>
<text x="229.3" y="114.1">TITLE:</text>
<text x="230" y="133.2">CLIENT'S APPROVAL :</text>
<text x="228.8" y="150.7">CLIENT - SEZ BIOTECH</text>
<text x="229.2" y="155.2">PROJECT -</text>
<text x="229" y="159.4">SITE LOCATION - PUNE</text>
<text x="229.1" y="163.5">DWG. NO. : NIHVA/20-21/0205</text>
<text x="229.2" y="167.7">SCALE: NTS</text>
<text x="247.7" y="167.6">WT:</text>
<text x="262.8" y="167.7">SHEET:1 OF 1</text>
<text x="229.3" y="173">DRAWN BY:</text>
<text x="242.8" y="173">G.P.</text>
<text x="257.7" y="173">DATE: 12-08-2021</text>
<text x="228.6" y="178.9">CHECKED BY:</text>
<text x="244.3" y="178.9">A.K.</text>
<text x="257.7" y="179.4">DATE: 12-08-2021</text>
<text x="228.4" y="184.5">APPROVED BY : V.T.</text>
<text x="257.7" y="184.7">DATE: 12-08-2021</text>
<text x="228.9" y="189">If any queries contact : design@nihva.com</text>
<text x="229" y="194">NOTE: ALL DIMENSIONS ARE IN mm</text>
</g>
<g font-size="2">
<text x="236" y="57.9">1. All dimensions are in mm.</text>
<text x="236.1" y="60.5">2. This drawing is a schematic diagram.</text>
<text x="236.1" y="63.2">3. An onsite substructure required for installing</text>
<text x="236.2" y="65.8">the gate taking into account the specified free</text>
<text x="236.1" y="68.5">spaces.</text>
</g>
<g font-size="1.9">
<text x="256.8" y="107.4">Email:- info@nihva.com</text>
<text x="257" y="109.9">Website:- www.nihva.com</text>
</g>
</svg>
